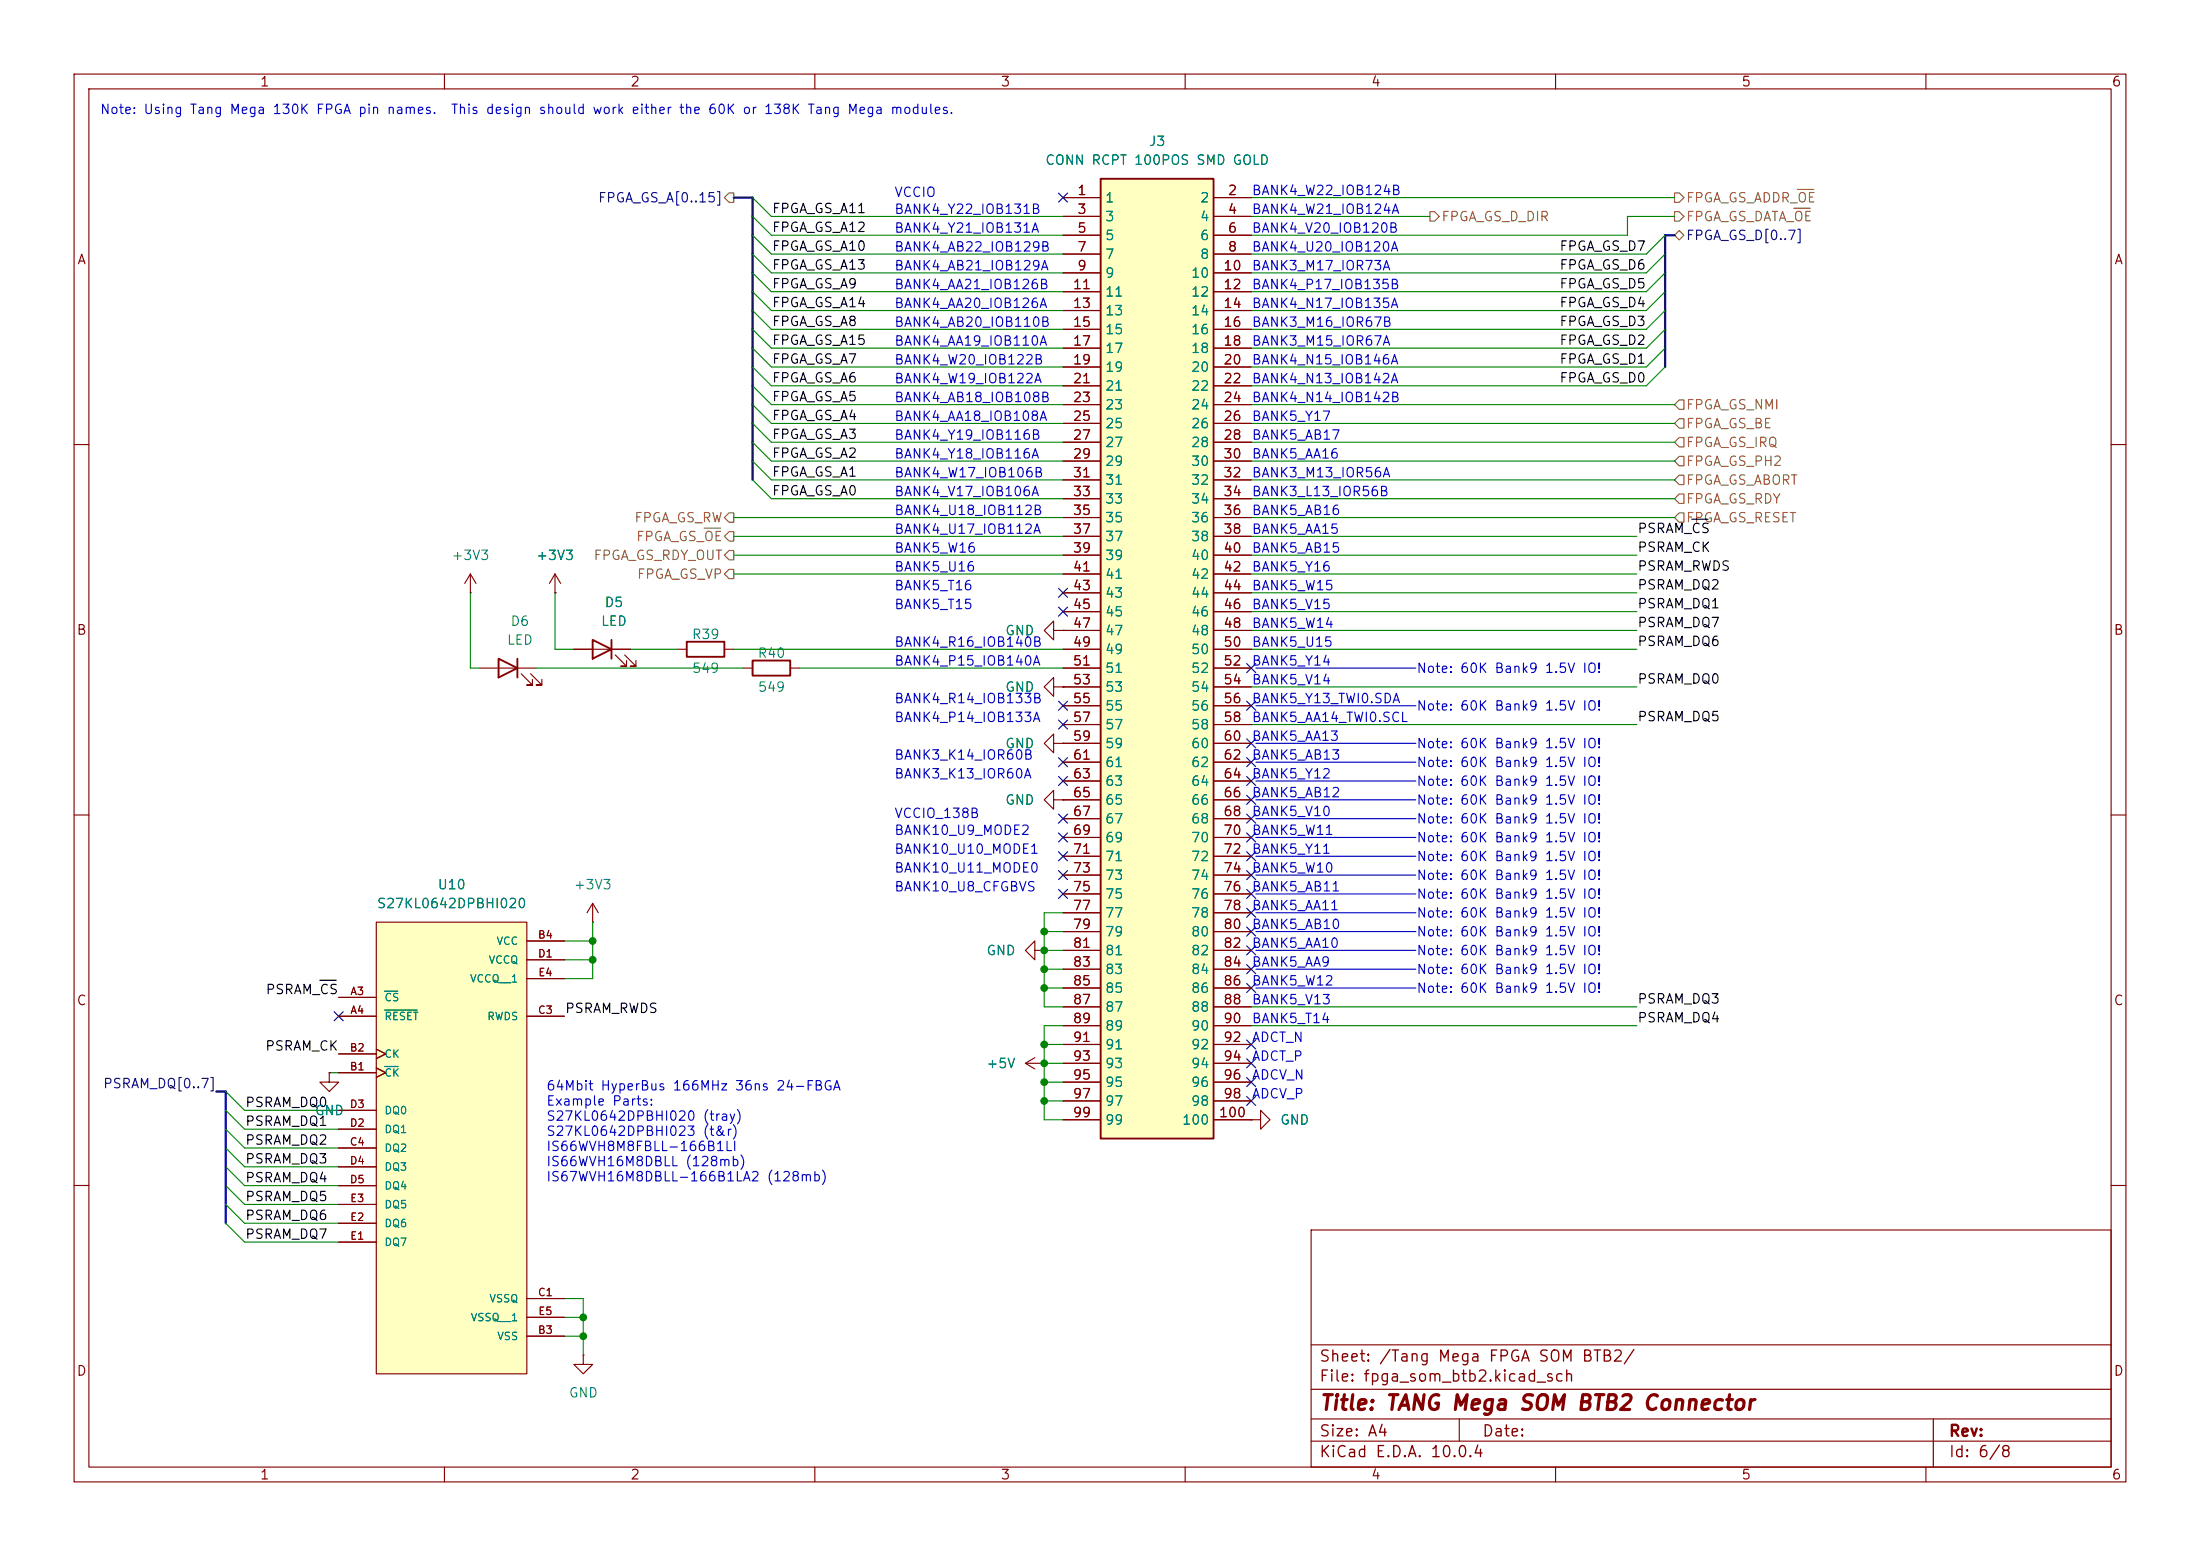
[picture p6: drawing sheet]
<svg xmlns="http://www.w3.org/2000/svg" width="297mm" height="210mm" viewBox="0 0 297 210" stroke-linecap="round" stroke-linejoin="round" font-family="sans-serif">
<g fill="none" stroke="#840000" stroke-width=".15">
<path d="M10 10h277v190h-277zM12 12h273v186h-273zM60 10v2M110 10v2M160 10v2M210 10v2M260 10v2M10 60h2M74.9 77.5l.8 1.2M74.9 77.5l-.7 1.2M74.9 77.5v2.5M285 60h2"/>
<path d="M74.9 80h.1M10 110h2M142.2 108v1.2l-1.2-1.2 1.2-1.3v1.3h1.3M143.5 108h.1M285 110h2M139.7 128.3v1.2l-1.3-1.2 1.3-1.3v1.3h1.3M141 128.3h.1M44.4 144.8v1.3h1.3l-1.3 1.2-1.2-1.2h1.2M44.4 144.8h.1M168.9 151.1h1.3v1.3l1.2-1.3-1.2-1.2v1.2M168.9 151.1h.1M10 160h2"/>
<path d="M177 166h108v32h-108zM285 160h2M60 198v2M78.7 182.9v1.3h1.3l-1.3 1.2-1.2-1.2h1.2M78.7 182.9h.1M110 198v2M160 198v2M177 194.5h108M177 191.5h108M177 187.5h108M177 181.5h108M197 191.5v3"/>
<path d="M210 198v2M260 198v2M261 191.5v6.5"/>
</g>
<path d="M50.8 124.5h20.3v60.9h-20.3z" fill="#ffffc2"/>
<g fill="none" stroke="#840000" stroke-width=".15">
<path d="M100.3 90.2h1.3M106.7 90.2h1.2M142.2 92.7v1.3l-1.2-1.3 1.2-1.3v1.3h1.3M143.5 92.7h.1M45.7 134.6h5.1M45.7 137.2h5.1M50.8 124.5h20.3v60.9h-20.3zM71.1 137.2h5.1M71.1 127h5.1M71.1 129.5h5.1M71.1 132.1h5.1M45.7 144.8h5.1"/>
<path d="M45.7 142.2h5.1M45.7 154.9h5.1M45.7 152.4h5.1M45.7 149.9h5.1M45.7 157.5h5.1M50.8 144.1l1.3 .7-1.3 .6M50.8 141.6l1.3 .6-1.3 .7M45.7 160h5.1M45.7 167.6h5.1M45.7 165.1h5.1M45.7 162.6h5.1M71.1 175.3h5.1"/>
<path d="M71.1 177.8h5.1M71.1 180.3h5.1"/>
</g>
<path d="M51.9 133.8h1.8M51.9 136.3h4.4M51.9 143.9h1.8" fill="none" stroke="#008484" stroke-width=".15"/>
<path d="M101.6 89.2h5.1v2h-5.1z" fill="none" stroke="#840000" stroke-width=".25"/>
<path d="M148.6 24.1h15.2v129.6h-15.2z" fill="#ffffc2"/>
<path d="M148.6 24.1h15.2v129.6h-15.2zM67.3 88.9l2.5 1.3-2.5 1.2zM69.8 88.9v2.5M80 86.4l2.5 1.2-2.5 1.3zM82.5 86.4v2.5M92.7 86.6h5.1v2h-5.1z" fill="none" stroke="#840000" stroke-width=".25"/>
<g fill="none" stroke="#840000" stroke-width=".15">
<path d="M143.5 26.7h5.1M143.5 29.2h5.1M143.5 31.8h5.1M143.5 34.3h5.1M143.5 36.8h5.1M143.5 39.4h5.1M163.8 26.7h5.1M163.8 29.2h5.1M163.8 31.8h5.1M163.8 34.3h5.1M163.8 36.8h5.1M163.8 39.4h5.1"/>
<path d="M143.5 41.9h5.1M143.5 44.5h5.1M143.5 47h5.1M143.5 49.5h5.1M143.5 52.1h5.1M143.5 54.6h5.1M143.5 57.2h5.1M143.5 59.7h5.1M163.8 41.9h5.1M163.8 44.5h5.1M163.8 47h5.1M163.8 49.5h5.1"/>
<path d="M163.8 52.1h5.1M163.8 54.6h5.1M163.8 57.2h5.1M163.8 59.7h5.1M63.5 77.5l.8 1.2M63.5 77.5l-.8 1.2M63.5 77.5v2.5M143.5 62.2h5.1M143.5 64.8h5.1M143.5 67.3h5.1M143.5 69.9h5.1M143.5 72.4h5.1"/>
<path d="M143.5 74.9h5.1M143.5 77.5h5.1M163.8 62.2h5.1M163.8 64.8h5.1M163.8 67.3h5.1M163.8 69.9h5.1M163.8 72.4h5.1M163.8 74.9h5.1M163.8 77.5h5.1M63.5 80h.1M64.8 90.2h7.6M70.4 90.9l1.5 1.6h-.8h.8v-.8"/>
<path d="M71.6 90.9l1.6 1.6h-.8h.8v-.8M74.9 80h.1M77.5 87.6h7.6M83.1 88.4l1.5 1.5h-.8h.8v-.7M84.3 88.4l1.6 1.5h-.8h.8v-.7M91.4 87.6h1.3M97.8 87.6h1.3M142.2 85.1v1.3l-1.2-1.3 1.2-1.3v1.3h1.3M143.5 85.1h.1M143.5 92.7h.1M143.5 80h5.1M143.5 82.6h5.1"/>
<path d="M143.5 85.1h5.1M143.5 87.6h5.1M143.5 90.2h5.1M143.5 92.7h5.1M143.5 95.3h5.1M143.5 97.8h5.1M163.8 80h5.1M163.8 82.6h5.1M163.8 85.1h5.1M163.8 87.6h5.1M163.8 90.2h5.1M163.8 92.7h5.1"/>
<path d="M163.8 95.3h5.1M163.8 97.8h5.1M142.2 100.3v1.3l-1.2-1.3 1.2-1.2v1.2h1.3M143.5 100.3h.1M143.5 108h.1M143.5 100.3h5.1M143.5 102.9h5.1M143.5 105.4h5.1M143.5 108h5.1M143.5 110.5h5.1M143.5 113h5.1M143.5 115.6h5.1"/>
<path d="M143.5 118.1h5.1M163.8 100.3h5.1M163.8 102.9h5.1M163.8 105.4h5.1M163.8 108h5.1M163.8 110.5h5.1M163.8 113h5.1M163.8 115.6h5.1M163.8 118.1h5.1M45.7 134.6h5.1M45.7 137.2h5.1M71.1 137.2h5.1"/>
<path d="M71.1 127h5.1M71.1 129.5h5.1M71.1 132.1h5.1M80 124.5h.1M80 121.9l.8 1.3M80 121.9l-.8 1.3M80 121.9v2.6M141 128.3h.1M143.5 120.7h5.1M143.5 123.2h5.1M143.5 125.7h5.1M143.5 128.3h5.1"/>
<path d="M143.5 130.8h5.1M143.5 133.4h5.1M143.5 135.9h5.1M143.5 138.4h5.1M163.8 120.7h5.1M163.8 123.2h5.1M163.8 125.7h5.1M163.8 128.3h5.1M163.8 130.8h5.1M163.8 133.4h5.1M163.8 135.9h5.1M163.8 138.4h5.1"/>
<path d="M44.4 144.8h.1M45.7 144.8h5.1M45.7 142.2h5.1M45.7 154.9h5.1M45.7 152.4h5.1M45.7 149.9h5.1M45.7 157.5h5.1M50.8 144.1l1.3 .7-1.3 .6M50.8 141.6l1.3 .6-1.3 .7M138.4 143.5h2.6M138.4 143.5l1.3 .8M139.7 142.7l-1.3 .8"/>
<path d="M141 143.5h.1M143.5 141h5.1M143.5 143.5h5.1M143.5 146.1h5.1M143.5 148.6h5.1M143.5 151.1h5.1M163.8 141h5.1M163.8 143.5h5.1M163.8 146.1h5.1M163.8 148.6h5.1M163.8 151.1h5.1M168.9 151.1h.1"/>
<path d="M45.7 160h5.1M45.7 167.6h5.1M45.7 165.1h5.1M45.7 162.6h5.1M71.1 175.3h5.1M71.1 177.8h5.1M71.1 180.3h5.1"/>
</g>
<g fill="none" stroke="#848400" stroke-width=".15">
<path d="M97.8 26.7l.6-.7h.7v1.3h-.7zM193 28.6h.7l.6 .6-.6 .6h-.7zM226.1 26h.6l.6 .7-.6 .6h-.6zM226.1 28.6h.6l.6 .6-.6 .6h-.6zM226.7 31.1l.6 .7-.6 .6-.6-.6zM242.2 28.1h2.2M242.6 25.6h2.3M226.7 54h.6v1.2h-.6l-.6-.6zM226.7 56.5h.6v1.3h-.6l-.6-.6zM226.7 59.1h.6v1.2h-.6l-.6-.6zM95 71.3h2.3M98.4 76.8h.7v1.3h-.7l-.6-.6z"/>
<path d="M98.4 69.2h.7v1.3h-.7l-.6-.6zM98.4 74.3h.7v1.3h-.7l-.6-.7zM98.4 71.8h.7v1.2h-.7l-.6-.6zM226.7 64.1h.6v1.3h-.6l-.6-.6zM226.7 66.7h.6v1.2h-.6l-.6-.6zM226.7 69.2h.6v1.3h-.6l-.6-.6zM226.7 61.6h.6v1.3h-.6l-.6-.7z"/>
</g>
<path d="M228.4 70.1h2.2M43.2 132.3h2.2" fill="none" stroke="#000" stroke-width=".15"/>
<g fill="none" stroke="#0000c2" stroke-width=".15">
<path d="M169.5 95.3h21.6M169.5 90.2h21.6M169.5 113h21.6M169.5 110.5h21.6M169.5 115.6h21.6M169.5 105.4h21.6M169.5 100.3h21.6M169.5 102.9h21.6M169.5 118.1h21.6M169.5 108h21.6M169.5 130.8h21.6M169.5 133.4h21.6"/>
<path d="M169.5 123.2h21.6M169.5 125.7h21.6M169.5 128.3h21.6M169.5 120.7h21.6"/>
</g>
<path d="M99.1 26.7h2.5v38.1M226.1 31.8h-1.3v17.7M29.2 147.3h1.3v17.8" fill="none" stroke="#000084" stroke-width=".3"/>
<g fill="none" stroke="#008400" stroke-width=".15">
<path d="M101.6 31.8l2.5 2.5h39.4M101.6 26.7l2.5 2.5h39.4M101.6 34.3l2.5 2.5h39.4M101.6 39.4l2.5 2.5h39.4M101.6 36.8l2.5 2.6h39.4M101.6 29.2l2.5 2.6h39.4M168.9 29.2h24.1M168.9 26.7h57.2M224.8 31.8l-2.6 2.5h-53.3M224.8 34.3l-2.6 2.5h-53.3M224.8 39.4l-2.6 2.5h-53.3M224.8 36.8l-2.6 2.6h-53.3"/>
<path d="M226.1 29.2h-6.4v2.6h-50.8M101.6 59.7l2.5 2.5h39.4M101.6 57.2l2.5 2.5h39.4M101.6 54.6l2.5 2.6h39.4M101.6 49.5l2.5 2.6h39.4M101.6 52.1l2.5 2.5h39.4M101.6 41.9l2.5 2.6h39.4M101.6 44.5l2.5 2.5h39.4M101.6 47l2.5 2.5h39.4M168.9 59.7h57.2M168.9 57.2h57.2M168.9 54.6h57.2"/>
<path d="M224.8 49.5l-2.6 2.6h-53.3M224.8 41.9l-2.6 2.6h-53.3M224.8 44.5l-2.6 2.5h-53.3M224.8 47l-2.6 2.5h-53.3M99.1 69.9h44.4M99.1 72.4h44.4M99.1 77.5h44.4M99.1 74.9h44.4M101.6 64.8l2.5 2.5h39.4M101.6 62.2l2.5 2.6h39.4M168.9 69.9h57.2M168.9 67.3h57.2"/>
<path d="M168.9 62.2h57.2M168.9 64.8h57.2M168.9 72.4h52.1M168.9 77.5h52.1M168.9 74.9h52.1M63.5 80v10.2h1.3M72.4 90.2h27.9M74.9 80v7.6h2.6M85.1 87.6h6.3M99.1 87.6h44.4M107.9 90.2h35.6M168.9 87.6h52.1"/>
<path d="M168.9 80h52.1M168.9 82.6h52.1M168.9 97.8h52.1M168.9 92.7h52.1M168.9 85.1h52.1M76.2 127h3.8M76.2 129.5h3.8M80 124.5v7.6h-3.8M141 130.8h2.5M141 128.3h2.5M141 125.7h2.5M141 133.4h2.5"/>
<path d="M143.5 123.2h-2.5v12.7h2.5M143.5 138.4h-2.5v12.7h2.5M168.9 135.9h52.1M168.9 138.4h52.1M30.5 147.3l2.5 2.6h12.7M30.5 152.4l2.5 2.5h12.7M30.5 157.5l2.5 2.5h12.7M30.5 154.9l2.5 2.6h12.7M30.5 149.9l2.5 2.5h12.7M44.4 144.8h1.3M141 148.6h2.5M141 143.5h2.5"/>
<path d="M141 141h2.5M141 146.1h2.5M30.5 165.1l2.5 2.5h12.7M30.5 162.6l2.5 2.5h12.7M30.5 160l2.5 2.6h12.7M76.2 175.3h2.5v7.6M76.2 177.8h2.5M76.2 180.3h2.5"/>
</g>
<g fill="none" stroke="#000084" stroke-width=".15">
<path d="M142.9 26.1l1.2 1.2M144.1 26.1l-1.2 1.2M142.9 79.4l1.2 1.2M144.1 79.4l-1.2 1.2M142.9 81.9l1.2 1.3M142.9 94.6l1.2 1.3M142.9 97.2l1.2 1.2M144.1 81.9l-1.2 1.3M144.1 94.6l-1.2 1.3M144.1 97.2l-1.2 1.2M168.3 89.6l1.2 1.2M168.3 94.6l1.2 1.3"/>
<path d="M168.3 99.7l1.2 1.2M169.5 89.6l-1.2 1.2M169.5 94.6l-1.2 1.3M169.5 99.7l-1.2 1.2M142.9 115l1.2 1.2M142.9 112.4l1.2 1.2M142.9 117.5l1.2 1.2M142.9 109.9l1.2 1.2M142.9 102.3l1.2 1.2M142.9 104.8l1.2 1.2M144.1 115l-1.2 1.2M144.1 112.4l-1.2 1.2"/>
<path d="M144.1 117.5l-1.2 1.2M144.1 109.9l-1.2 1.2M144.1 102.3l-1.2 1.2M144.1 104.8l-1.2 1.2M168.3 107.3l1.2 1.3M168.3 117.5l1.2 1.2M168.3 112.4l1.2 1.2M168.3 115l1.2 1.2M168.3 102.3l1.2 1.2M168.3 104.8l1.2 1.2M168.3 109.9l1.2 1.2M169.5 107.3l-1.2 1.3"/>
<path d="M169.5 117.5l-1.2 1.2M169.5 112.4l-1.2 1.2M169.5 115l-1.2 1.2M169.5 102.3l-1.2 1.2M169.5 104.8l-1.2 1.2M169.5 109.9l-1.2 1.2M45.1 136.6l1.2 1.2M46.3 136.6l-1.2 1.2M142.9 120l1.2 1.3M144.1 120l-1.2 1.3M168.3 130.2l1.2 1.2M168.3 127.7l1.2 1.2"/>
<path d="M168.3 132.7l1.2 1.3M168.3 125.1l1.2 1.2M168.3 120l1.2 1.3M168.3 122.6l1.2 1.2M169.5 130.2l-1.2 1.2M169.5 127.7l-1.2 1.2M169.5 132.7l-1.2 1.3M169.5 125.1l-1.2 1.2M169.5 120l-1.2 1.3M169.5 122.6l-1.2 1.2M168.3 145.4l1.2 1.3M168.3 142.9l1.2 1.2"/>
<path d="M168.3 140.4l1.2 1.2M168.3 148l1.2 1.2M169.5 145.4l-1.2 1.3M169.5 142.9l-1.2 1.2M169.5 140.4l-1.2 1.2M169.5 148l-1.2 1.2"/>
</g>
<path d="M51.9 133.8h1.8M51.9 136.3h4.4M51.9 143.9h1.8" fill="none" stroke="#008484" stroke-width=".15"/>
<g fill="#008400" stroke="#008400" stroke-width=".14">
<circle cx="141" cy="143.5" r=".46"/>
<circle cx="141" cy="141" r=".46"/>
<circle cx="141" cy="125.7" r=".46"/>
<circle cx="141" cy="128.3" r=".46"/>
<circle cx="141" cy="130.8" r=".46"/>
<circle cx="141" cy="148.6" r=".46"/>
<circle cx="141" cy="146.1" r=".46"/>
<circle cx="141" cy="133.4" r=".46"/>
<circle cx="78.7" cy="177.8" r=".46"/>
<circle cx="80" cy="129.5" r=".46"/>
<circle cx="80" cy="127" r=".46"/>
<circle cx="78.7" cy="180.3" r=".46"/>
</g>
<text font-size="2" fill="#840000" x="178" y="190.8">Title: TANG Mega SOM BTB2 Connector</text>
<g font-size="1.5" fill="#840000">
<text x="178" y="184.2">Sheet: /Tang Mega FPGA SOM BTB2/</text>
<text x="178" y="186.9">File: fpga_som_btb2.kicad_sch</text>
<text x="178" y="197.1">KiCad E.D.A. 10.0.4</text>
<text x="178" y="194.3">Size: A4</text>
<text x="200" y="194.3">Date:</text>
<text x="263" y="194.3">Rev:</text>
<text x="263" y="197.1">Id: 6/8</text>
</g>
<g font-size="1.3" fill="#840000">
<text x="35" y="12">1</text>
<text x="85" y="12">2</text>
<text x="135" y="12">3</text>
<text x="185" y="12">4</text>
<text x="235" y="12">5</text>
<text x="285" y="12">6</text>
<text x="145.3" y="26.6">1</text>
<text x="145.3" y="29.2">3</text>
<text x="165.7" y="26.6">2</text>
<text x="165.7" y="29.2">4</text>
<text x="10.3" y="36">A</text>
<text x="145.3" y="31.7">5</text>
<text x="145.3" y="34.3">7</text>
<text x="165.7" y="31.7">6</text>
<text x="165.7" y="34.3">8</text>
<text x="285.3" y="36">A</text>
<text x="144.7" y="39.3">11</text>
<text x="144.7" y="41.9">13</text>
<text x="145.3" y="36.8">9</text>
<text x="165.1" y="36.8">10</text>
<text x="165.1" y="39.3">12</text>
<text x="165.1" y="41.9">14</text>
<text x="144.7" y="44.4">15</text>
<text x="144.7" y="47">17</text>
<text x="165.1" y="44.4">16</text>
<text x="165.1" y="47">18</text>
<text x="144.7" y="49.5">19</text>
<text x="144.7" y="52">21</text>
<text x="165.1" y="49.5">20</text>
<text x="165.1" y="52">22</text>
<text x="144.7" y="54.6">23</text>
<text x="144.7" y="57.1">25</text>
<text x="144.7" y="59.7">27</text>
<text x="165.1" y="54.6">24</text>
<text x="165.1" y="57.1">26</text>
<text x="165.1" y="59.7">28</text>
<text x="144.7" y="62.2">29</text>
<text x="144.7" y="64.7">31</text>
<text x="165.1" y="62.2">30</text>
<text x="165.1" y="64.7">32</text>
<text x="144.7" y="67.3">33</text>
<text x="144.7" y="69.8">35</text>
<text x="165.1" y="67.3">34</text>
<text x="165.1" y="69.8">36</text>
<text x="144.7" y="72.4">37</text>
<text x="144.7" y="74.9">39</text>
<text x="144.7" y="77.4">41</text>
<text x="165.1" y="72.4">38</text>
<text x="165.1" y="74.9">40</text>
<text x="165.1" y="77.4">42</text>
<text x="144.7" y="80">43</text>
<text x="144.7" y="82.5">45</text>
<text x="165.1" y="80">44</text>
<text x="165.1" y="82.5">46</text>
<text x="10.3" y="86">B</text>
<text x="144.7" y="85.1">47</text>
<text x="144.7" y="87.6">49</text>
<text x="165.1" y="85.1">48</text>
<text x="165.1" y="87.6">50</text>
<text x="285.3" y="86">B</text>
<text x="144.7" y="90.1">51</text>
<text x="144.7" y="92.7">53</text>
<text x="144.7" y="95.2">55</text>
<text x="165.1" y="90.1">52</text>
<text x="165.1" y="92.7">54</text>
<text x="165.1" y="95.2">56</text>
<text x="144.7" y="97.8">57</text>
<text x="144.7" y="100.3">59</text>
<text x="165.1" y="97.8">58</text>
<text x="165.1" y="100.3">60</text>
<text x="144.7" y="102.8">61</text>
<text x="144.7" y="105.4">63</text>
<text x="144.7" y="107.9">65</text>
<text x="165.1" y="102.8">62</text>
<text x="165.1" y="105.4">64</text>
<text x="165.1" y="107.9">66</text>
<text x="144.7" y="110.5">67</text>
<text x="144.7" y="113">69</text>
<text x="165.1" y="110.5">68</text>
<text x="165.1" y="113">70</text>
<text x="144.7" y="115.5">71</text>
<text x="144.7" y="118.1">73</text>
<text x="165.1" y="115.5">72</text>
<text x="165.1" y="118.1">74</text>
<text x="144.7" y="120.6">75</text>
<text x="144.7" y="123.2">77</text>
<text x="144.7" y="125.7">79</text>
<text x="165.1" y="120.6">76</text>
<text x="165.1" y="123.2">78</text>
<text x="165.1" y="125.7">80</text>
<text x="144.7" y="128.2">81</text>
<text x="144.7" y="130.8">83</text>
<text x="165.1" y="128.2">82</text>
<text x="165.1" y="130.8">84</text>
<text x="10.3" y="136">C</text>
<text x="144.7" y="133.3">85</text>
<text x="144.7" y="135.9">87</text>
<text x="165.1" y="133.3">86</text>
<text x="165.1" y="135.9">88</text>
<text x="285.3" y="136">C</text>
<text x="144.7" y="138.4">89</text>
<text x="144.7" y="140.9">91</text>
<text x="144.7" y="143.5">93</text>
<text x="165.1" y="138.4">90</text>
<text x="165.1" y="140.9">92</text>
<text x="165.1" y="143.5">94</text>
<text x="144.7" y="146">95</text>
<text x="144.7" y="148.6">97</text>
<text x="165.1" y="146">96</text>
<text x="165.1" y="148.6">98</text>
<text x="144.7" y="151.1">99</text>
<text x="164.5" y="151.1">100</text>
<text x="10.3" y="186">D</text>
<text x="285.3" y="186">D</text>
<text x="35" y="200">1</text>
<text x="85" y="200">2</text>
<text x="135" y="200">3</text>
<text x="185" y="200">4</text>
<text x="235" y="200">5</text>
<text x="285" y="200">6</text>
</g>
<g font-size="1.3" fill="#0000c2">
<text x="13.4" y="15.7">Note: Using Tang Mega 130K FPGA pin names.</text>
<text x="60.8" y="15.7">This design should work either the 60K or 138K Tang Mega modules.</text>
<text x="120.6" y="26.9">VCCIO</text>
<text x="120.6" y="29.2">BANK4_Y22_IOB131B</text>
<text x="168.9" y="26.6">BANK4_W22_IOB124B</text>
<text x="168.9" y="29.2">BANK4_W21_IOB124A</text>
<text x="120.6" y="31.7">BANK4_Y21_IOB131A</text>
<text x="120.6" y="34.3">BANK4_AB22_IOB129B</text>
<text x="168.9" y="31.7">BANK4_V20_IOB120B</text>
<text x="168.9" y="34.3">BANK4_U20_IOB120A</text>
<text x="120.6" y="41.9">BANK4_AA20_IOB126A</text>
<text x="120.6" y="36.8">BANK4_AB21_IOB129A</text>
<text x="120.6" y="39.3">BANK4_AA21_IOB126B</text>
<text x="168.9" y="39.3">BANK4_P17_IOB135B</text>
<text x="168.9" y="36.8">BANK3_M17_IOR73A</text>
<text x="168.9" y="41.9">BANK4_N17_IOB135A</text>
<text x="120.6" y="47">BANK4_AA19_IOB110A</text>
<text x="120.6" y="44.4">BANK4_AB20_IOB110B</text>
<text x="168.9" y="47">BANK3_M15_IOR67A</text>
<text x="168.9" y="44.4">BANK3_M16_IOR67B</text>
<text x="120.6" y="52">BANK4_W19_IOB122A</text>
<text x="120.6" y="49.5">BANK4_W20_IOB122B</text>
<text x="168.9" y="52">BANK4_N13_IOB142A</text>
<text x="168.9" y="49.5">BANK4_N15_IOB146A</text>
<text x="120.6" y="54.6">BANK4_AB18_IOB108B</text>
<text x="120.6" y="57.1">BANK4_AA18_IOB108A</text>
<text x="120.6" y="59.7">BANK4_Y19_IOB116B</text>
<text x="168.9" y="59.7">BANK5_AB17</text>
<text x="168.9" y="57.1">BANK5_Y17</text>
<text x="168.9" y="54.6">BANK4_N14_IOB142B</text>
<text x="120.6" y="62.2">BANK4_Y18_IOB116A</text>
<text x="120.6" y="64.7">BANK4_W17_IOB106B</text>
<text x="168.9" y="64.7">BANK3_M13_IOR56A</text>
<text x="168.9" y="62.2">BANK5_AA16</text>
<text x="120.6" y="69.8">BANK4_U18_IOB112B</text>
<text x="120.6" y="67.3">BANK4_V17_IOB106A</text>
<text x="168.9" y="67.3">BANK3_L13_IOR56B</text>
<text x="168.9" y="69.8">BANK5_AB16</text>
<text x="120.6" y="74.9">BANK5_W16</text>
<text x="120.6" y="72.4">BANK4_U17_IOB112A</text>
<text x="120.6" y="77.4">BANK5_U16</text>
<text x="168.9" y="77.4">BANK5_Y16</text>
<text x="168.9" y="72.4">BANK5_AA15</text>
<text x="168.9" y="74.9">BANK5_AB15</text>
<text x="120.6" y="80">BANK5_T16</text>
<text x="120.6" y="82.5">BANK5_T15</text>
<text x="168.9" y="80">BANK5_W15</text>
<text x="168.9" y="82.5">BANK5_V15</text>
<text x="120.6" y="87.6">BANK4_R16_IOB140B</text>
<text x="168.9" y="87.6">BANK5_U15</text>
<text x="168.9" y="85.1">BANK5_W14</text>
<text x="120.6" y="90.1">BANK4_P15_IOB140A</text>
<text x="120.6" y="95.2">BANK4_R14_IOB133B</text>
<text x="168.9" y="95.2">BANK5_Y13_TWI0.SDA</text>
<text x="168.9" y="90.1">BANK5_Y14</text>
<text x="168.9" y="92.7">BANK5_V14</text>
<text x="191.1" y="91.1">Note: 60K Bank9 1.5V IO!</text>
<text x="120.6" y="97.8">BANK4_P14_IOB133A</text>
<text x="168.9" y="97.8">BANK5_AA14_TWI0.SCL</text>
<text x="168.9" y="100.3">BANK5_AA13</text>
<text x="191.1" y="101.3">Note: 60K Bank9 1.5V IO!</text>
<text x="191.1" y="96.2">Note: 60K Bank9 1.5V IO!</text>
<text x="120.6" y="105.4">BANK3_K13_IOR60A</text>
<text x="120.6" y="102.8">BANK3_K14_IOR60B</text>
<text x="168.9" y="105.4">BANK5_Y12</text>
<text x="168.9" y="102.8">BANK5_AB13</text>
<text x="168.9" y="107.9">BANK5_AB12</text>
<text x="191.1" y="106.4">Note: 60K Bank9 1.5V IO!</text>
<text x="191.1" y="103.8">Note: 60K Bank9 1.5V IO!</text>
<text x="120.6" y="110.7">VCCIO_138B</text>
<text x="120.6" y="113">BANK10_U9_MODE2</text>
<text x="168.9" y="110.5">BANK5_V10</text>
<text x="168.9" y="113">BANK5_W11</text>
<text x="191.1" y="108.9">Note: 60K Bank9 1.5V IO!</text>
<text x="191.1" y="111.5">Note: 60K Bank9 1.5V IO!</text>
<text x="120.6" y="118.1">BANK10_U11_MODE0</text>
<text x="120.6" y="115.5">BANK10_U10_MODE1</text>
<text x="168.9" y="118.1">BANK5_W10</text>
<text x="168.9" y="115.5">BANK5_Y11</text>
<text x="191.1" y="119.1">Note: 60K Bank9 1.5V IO!</text>
<text x="191.1" y="114">Note: 60K Bank9 1.5V IO!</text>
<text x="191.1" y="116.5">Note: 60K Bank9 1.5V IO!</text>
<text x="120.6" y="120.6">BANK10_U8_CFGBVS</text>
<text x="168.9" y="125.7">BANK5_AB10</text>
<text x="168.9" y="120.6">BANK5_AB11</text>
<text x="168.9" y="123.2">BANK5_AA11</text>
<text x="191.1" y="124.2">Note: 60K Bank9 1.5V IO!</text>
<text x="191.1" y="121.6">Note: 60K Bank9 1.5V IO!</text>
<text x="168.9" y="128.2">BANK5_AA10</text>
<text x="168.9" y="130.8">BANK5_AA9</text>
<text x="191.1" y="131.8">Note: 60K Bank9 1.5V IO!</text>
<text x="191.1" y="129.2">Note: 60K Bank9 1.5V IO!</text>
<text x="191.1" y="126.7">Note: 60K Bank9 1.5V IO!</text>
<text x="168.9" y="133.3">BANK5_W12</text>
<text x="168.9" y="135.9">BANK5_V13</text>
<text x="191.1" y="134.3">Note: 60K Bank9 1.5V IO!</text>
<text x="168.9" y="138.4">BANK5_T14</text>
<text x="168.9" y="140.9">ADCT_N</text>
<text x="168.9" y="143.5">ADCT_P</text>
<text x="73.7" y="147.5">64Mbit HyperBus 166MHz 36ns 24-FBGA</text>
<text x="73.7" y="149.5">Example Parts:</text>
<text x="168.9" y="148.6">ADCV_P</text>
<text x="168.9" y="146">ADCV_N</text>
<text x="73.7" y="151.6">S27KL0642DPBHI020 (tray)</text>
<text x="73.7" y="153.6">S27KL0642DPBHI023 (t&amp;r)</text>
<text x="73.7" y="155.7">IS66WVH8M8FBLL-166B1LI</text>
<text x="73.7" y="157.7">IS66WVH16M8DBLL (128mb)</text>
<text x="73.7" y="159.8">IS67WVH16M8DBLL-166B1LA2 (128mb)</text>
</g>
<g font-size="1.3" fill="#008484">
<text x="141" y="22.6">CONN RCPT 100POS SMD GOLD</text>
<text x="155" y="20">J3</text>
<text x="149.1" y="27.6">1</text>
<text x="161.9" y="27.6">2</text>
<text x="149.1" y="30.2">3</text>
<text x="149.1" y="32.7">5</text>
<text x="149.1" y="35.3">7</text>
<text x="161.9" y="30.2">4</text>
<text x="161.9" y="32.7">6</text>
<text x="161.9" y="35.3">8</text>
<text x="149.1" y="37.8">9</text>
<text x="149.1" y="40.3">11</text>
<text x="160.7" y="37.8">10</text>
<text x="160.7" y="40.3">12</text>
<text x="149.1" y="42.9">13</text>
<text x="149.1" y="45.4">15</text>
<text x="149.1" y="48">17</text>
<text x="160.7" y="42.9">14</text>
<text x="160.7" y="45.4">16</text>
<text x="160.7" y="48">18</text>
<text x="149.1" y="50.5">19</text>
<text x="149.1" y="53">21</text>
<text x="160.7" y="50.5">20</text>
<text x="160.7" y="53">22</text>
<text x="149.1" y="55.6">23</text>
<text x="149.1" y="58.1">25</text>
<text x="160.7" y="55.6">24</text>
<text x="160.7" y="58.1">26</text>
<text x="149.1" y="60.7">27</text>
<text x="149.1" y="63.2">29</text>
<text x="149.1" y="65.7">31</text>
<text x="160.7" y="60.7">28</text>
<text x="160.7" y="63.2">30</text>
<text x="160.7" y="65.7">32</text>
<text x="149.1" y="68.3">33</text>
<text x="149.1" y="70.8">35</text>
<text x="160.7" y="68.3">34</text>
<text x="160.7" y="70.8">36</text>
<text x="60.9" y="75.9">+3V3</text>
<text x="72.3" y="75.9">+3V3</text>
<text x="149.1" y="73.4">37</text>
<text x="149.1" y="75.9">39</text>
<text x="160.7" y="73.4">38</text>
<text x="160.7" y="75.9">40</text>
<text x="81.5" y="82.3">D5</text>
<text x="149.1" y="78.4">41</text>
<text x="149.1" y="81">43</text>
<text x="149.1" y="83.5">45</text>
<text x="160.7" y="78.4">42</text>
<text x="160.7" y="81">44</text>
<text x="160.7" y="83.5">46</text>
<text x="68.3" y="87.3">LED</text>
<text x="68.8" y="84.8">D6</text>
<text x="81" y="84.8">LED</text>
<text x="93.3" y="86.6">R39</text>
<text x="102.2" y="89.1">R40</text>
<text x="135.6" y="86.1">GND</text>
<text x="149.1" y="86.1">47</text>
<text x="149.1" y="88.6">49</text>
<text x="160.7" y="86.1">48</text>
<text x="160.7" y="88.6">50</text>
<text x="93.3" y="91.1">549</text>
<text x="102.2" y="93.7">549</text>
<text x="135.6" y="93.7">GND</text>
<text x="149.1" y="91.1">51</text>
<text x="149.1" y="93.7">53</text>
<text x="160.7" y="91.1">52</text>
<text x="160.7" y="93.7">54</text>
<text x="135.6" y="101.3">GND</text>
<text x="149.1" y="96.2">55</text>
<text x="149.1" y="98.8">57</text>
<text x="149.1" y="101.3">59</text>
<text x="160.7" y="96.2">56</text>
<text x="160.7" y="98.8">58</text>
<text x="160.7" y="101.3">60</text>
<text x="149.1" y="103.8">61</text>
<text x="149.1" y="106.4">63</text>
<text x="160.7" y="103.8">62</text>
<text x="160.7" y="106.4">64</text>
<text x="135.6" y="108.9">GND</text>
<text x="149.1" y="108.9">65</text>
<text x="149.1" y="111.5">67</text>
<text x="160.7" y="108.9">66</text>
<text x="160.7" y="111.5">68</text>
<text x="149.1" y="114">69</text>
<text x="149.1" y="116.5">71</text>
<text x="149.1" y="119.1">73</text>
<text x="160.7" y="114">70</text>
<text x="160.7" y="116.5">72</text>
<text x="160.7" y="119.1">74</text>
<text x="50.8" y="122.9">S27KL0642DPBHI020</text>
<text x="59" y="120.4">U10</text>
<text x="77.4" y="120.4">+3V3</text>
<text x="149.1" y="121.6">75</text>
<text x="149.1" y="124.2">77</text>
<text x="160.7" y="121.6">76</text>
<text x="160.7" y="124.2">78</text>
<text x="133.1" y="129.2">GND</text>
<text x="149.1" y="126.7">79</text>
<text x="149.1" y="129.2">81</text>
<text x="149.1" y="131.8">83</text>
<text x="160.7" y="126.7">80</text>
<text x="160.7" y="129.2">82</text>
<text x="160.7" y="131.8">84</text>
<text x="149.1" y="134.3">85</text>
<text x="149.1" y="136.9">87</text>
<text x="160.7" y="134.3">86</text>
<text x="160.7" y="136.9">88</text>
<text x="149.1" y="139.4">89</text>
<text x="149.1" y="141.9">91</text>
<text x="160.7" y="139.4">90</text>
<text x="160.7" y="141.9">92</text>
<text x="133.1" y="144.5">+5V</text>
<text x="149.1" y="144.5">93</text>
<text x="149.1" y="147">95</text>
<text x="149.1" y="149.6">97</text>
<text x="160.7" y="144.5">94</text>
<text x="160.7" y="147">96</text>
<text x="160.7" y="149.6">98</text>
<text x="42.4" y="150.8">GND</text>
<text x="149.1" y="152.1">99</text>
<text x="159.5" y="152.1">100</text>
<text x="172.7" y="152.1">GND</text>
<text x="76.7" y="188.9">GND</text>
</g>
<g font-size="1.3" fill="#000084">
<text x="80.6" y="27.6">FPGA_GS_A[0..15]</text>
<text x="227.5" y="32.7">FPGA_GS_D[0..7]</text>
<text x="13.8" y="147.2">PSRAM_DQ[0..7]</text>
</g>
<g font-size="1.3">
<text x="104.1" y="29.1">FPGA_GS_A11</text>
<text x="104.1" y="31.6">FPGA_GS_A12</text>
<text x="104.1" y="34.2">FPGA_GS_A10</text>
<text x="210.4" y="34.2">FPGA_GS_D7</text>
<text x="104.1" y="36.7">FPGA_GS_A13</text>
<text x="104.1" y="39.2">FPGA_GS_A9</text>
<text x="104.1" y="41.8">FPGA_GS_A14</text>
<text x="210.4" y="36.7">FPGA_GS_D6</text>
<text x="210.4" y="39.2">FPGA_GS_D5</text>
<text x="210.4" y="41.8">FPGA_GS_D4</text>
<text x="104.1" y="44.3">FPGA_GS_A8</text>
<text x="104.1" y="46.9">FPGA_GS_A15</text>
<text x="210.4" y="46.9">FPGA_GS_D2</text>
<text x="210.4" y="44.3">FPGA_GS_D3</text>
<text x="104.1" y="51.9">FPGA_GS_A6</text>
<text x="104.1" y="49.4">FPGA_GS_A7</text>
<text x="210.4" y="51.9">FPGA_GS_D0</text>
<text x="210.4" y="49.4">FPGA_GS_D1</text>
<text x="104.1" y="57">FPGA_GS_A4</text>
<text x="104.1" y="54.5">FPGA_GS_A5</text>
<text x="104.1" y="59.6">FPGA_GS_A3</text>
<text x="104.1" y="62.1">FPGA_GS_A2</text>
<text x="104.1" y="64.6">FPGA_GS_A1</text>
<text x="104.1" y="67.2">FPGA_GS_A0</text>
<text x="221" y="72.3">PSRAM_CS</text>
<text x="221" y="74.8">PSRAM_CK</text>
<text x="221" y="77.3">PSRAM_RWDS</text>
<text x="221" y="79.9">PSRAM_DQ2</text>
<text x="221" y="82.4">PSRAM_DQ1</text>
<text x="221" y="85">PSRAM_DQ7</text>
<text x="221" y="87.5">PSRAM_DQ6</text>
<text x="221" y="92.6">PSRAM_DQ0</text>
<text x="221" y="97.7">PSRAM_DQ5</text>
<text x="35.8" y="134.5">PSRAM_CS</text>
<text x="76.2" y="137">PSRAM_RWDS</text>
<text x="221" y="135.8">PSRAM_DQ3</text>
<text x="35.7" y="142.1">PSRAM_CK</text>
<text x="221" y="138.3">PSRAM_DQ4</text>
<text x="33" y="149.7">PSRAM_DQ0</text>
<text x="33" y="154.8">PSRAM_DQ2</text>
<text x="33" y="152.3">PSRAM_DQ1</text>
<text x="33" y="157.4">PSRAM_DQ3</text>
<text x="33" y="159.9">PSRAM_DQ4</text>
<text x="33" y="165">PSRAM_DQ6</text>
<text x="33" y="167.5">PSRAM_DQ7</text>
<text x="33" y="162.4">PSRAM_DQ5</text>
</g>
<g font-size="1.3" fill="#848400">
<text x="227.5" y="27.6">FPGA_GS_ADDR_OE</text>
<text x="194.5" y="30.2">FPGA_GS_D_DIR</text>
<text x="227.5" y="30.2">FPGA_GS_DATA_OE</text>
<text x="227.5" y="55.6">FPGA_GS_NMI</text>
<text x="227.5" y="58.1">FPGA_GS_BE</text>
<text x="227.5" y="65.7">FPGA_GS_ABORT</text>
<text x="227.5" y="60.7">FPGA_GS_IRQ</text>
<text x="227.5" y="63.2">FPGA_GS_PH2</text>
<text x="85.5" y="70.8">FPGA_GS_RW</text>
<text x="227.5" y="68.3">FPGA_GS_RDY</text>
<text x="227.5" y="70.8">FPGA_GS_RESET</text>
<text x="80" y="75.9">FPGA_GS_RDY_OUT</text>
<text x="85.8" y="73.4">FPGA_GS_OE</text>
<text x="85.9" y="78.4">FPGA_GS_VP</text>
</g>
<g font-size="1" fill="#008484">
<text x="65.9" y="130.3">VCCQ</text>
<text x="66.9" y="127.8">VCC</text>
<text x="51.8" y="135.4">CS</text>
<text x="51.8" y="137.9">RESET</text>
<text x="63.4" y="132.9">VCCQ__1</text>
<text x="65.7" y="137.9">RWDS</text>
<text x="51.8" y="143">CK</text>
<text x="51.8" y="145.6">CK</text>
<text x="51.8" y="155.7">DQ2</text>
<text x="51.8" y="153.2">DQ1</text>
<text x="51.8" y="150.6">DQ0</text>
<text x="51.8" y="158.3">DQ3</text>
<text x="51.8" y="160.8">DQ4</text>
<text x="51.8" y="165.9">DQ6</text>
<text x="51.8" y="163.3">DQ5</text>
<text x="51.8" y="168.4">DQ7</text>
<text x="63.5" y="178.6">VSSQ__1</text>
<text x="66" y="176">VSSQ</text>
<text x="67" y="181.1">VSS</text>
</g>
<g font-size="1" fill="#840000">
<text x="72.5" y="126.9">B4</text>
<text x="72.5" y="129.5">D1</text>
<text x="47.2" y="134.5">A3</text>
<text x="47.2" y="137.1">A4</text>
<text x="72.5" y="137.1">C3</text>
<text x="72.6" y="132">E4</text>
<text x="47.1" y="142.2">B2</text>
<text x="47.1" y="144.7">B1</text>
<text x="47.1" y="149.8">D3</text>
<text x="47.1" y="154.9">C4</text>
<text x="47.1" y="152.3">D2</text>
<text x="47.1" y="157.4">D4</text>
<text x="47.1" y="159.9">D5</text>
<text x="47.2" y="167.6">E1</text>
<text x="47.2" y="165">E2</text>
<text x="47.2" y="162.5">E3</text>
<text x="72.5" y="175.2">C1</text>
<text x="72.6" y="177.7">E5</text>
<text x="72.5" y="180.3">B3</text>
</g>
</svg>
